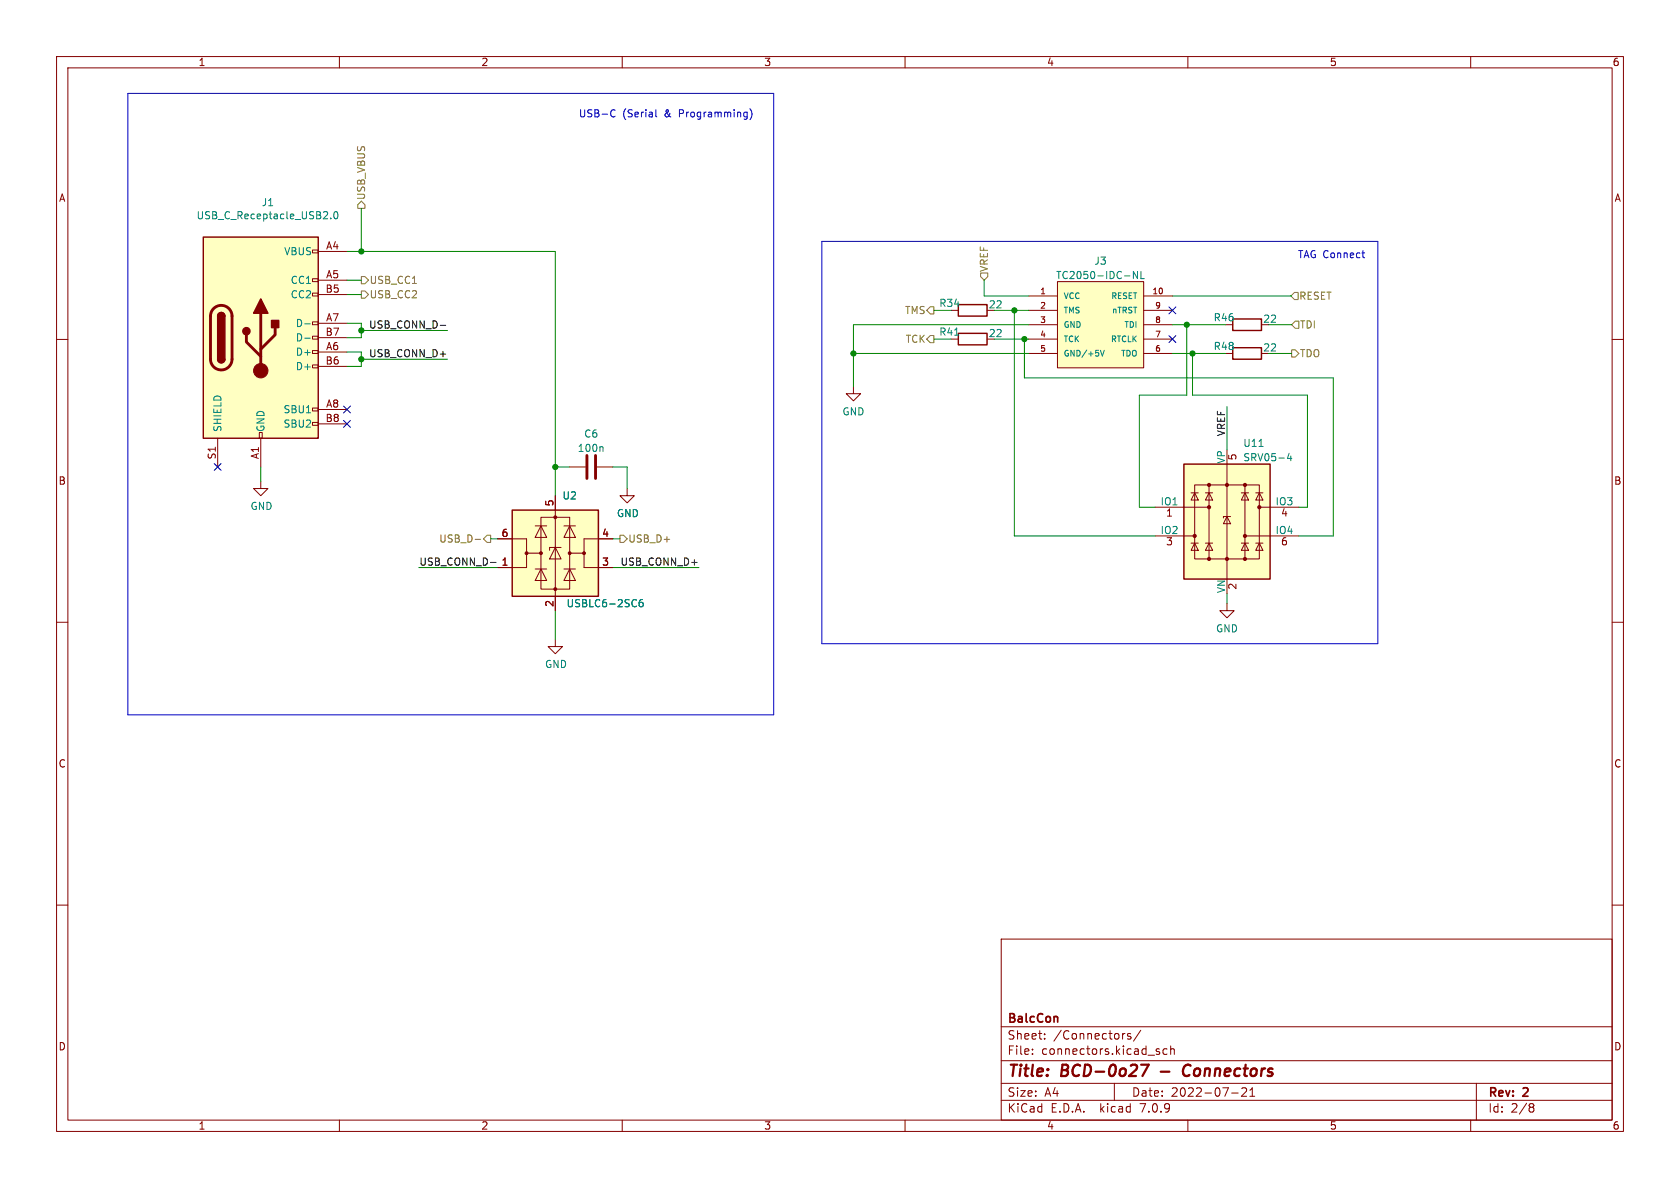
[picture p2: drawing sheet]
<svg xmlns="http://www.w3.org/2000/svg" width="297mm" height="210mm" viewBox="0 0 297 210" stroke-linecap="round" stroke-linejoin="round" font-family="sans-serif">
<g fill="none" stroke="#840000" stroke-width=".18">
<path d="M10 10h277v190h-277zM12 12h273v186h-273zM60 10v2M110 10v2M160 10v2M210 10v2M260 10v2M10 60h2M55.2 59.4h1.1v.5h-1.1zM55.2 56.9h1.1v.5h-1.1zM55.2 51.8h1.1v.5h-1.1zM55.2 49.3h1.1v.5h-1.1z"/>
<path d="M55.2 44.2h1.1v.5h-1.1zM56.3 44.5h5M56.3 49.5h5M56.3 57.2h5M56.3 52.1h5M56.3 59.7h5M181.9 52.3h5M181.9 54.9h5M181.9 57.4h5M181.9 59.9h5M186.9 49.8h15.3v15.2h-15.3zM202.2 52.3h5.1"/>
<path d="M202.2 54.9h5.1M202.2 57.4h5.1M202.2 59.9h5.1M285 60h2M38.5 77.5v5.1M45.8 76.5h.6v1h-.6zM46.1 77.5v5.1M55.2 74.7h1.1v.5h-1.1zM55.2 72.1h1.1v.5h-1.1zM55.2 64.5h1.1v.5h-1.1zM55.2 62h1.1v.5h-1.1zM56.3 62.2h5"/>
<path d="M56.3 72.4h5M56.3 64.8h5M56.3 74.9h5M150.9 68.3v1.3h1.2l-1.2 1.3-1.3-1.3h1.3M181.9 62.5h5M202.2 62.5h5.1M46.1 85.1v1.3h1.3l-1.3 1.2-1.3-1.2h1.3M88 95.3h5.1v2.5h2.5M93.1 97.8v2.5h-5.1M94.6 93h2M95.6 91.4h5.1v12.7h-5.1zM95.6 93l1 2h-2z"/>
<path d="M98.2 96.8l1 2h-2zM98.2 87.6v20.4M99.2 96.8h-2v.5M99.7 93h2M100.7 93l1 2h-2zM100.7 82.6h2.8M103.3 97.8v2.5h5M105.5 82.6h2.8M108.3 95.3h-5v2.5h-2.6M110.9 86.4v1.2h1.2l-1.2 1.3-1.3-1.3h1.3M204.2 89.7h9.5M204.2 94.7h7"/>
<path d="M210.6 96h1.2M210.6 87.1h1.2M211.2 85.7h11.4v13.1h-11.4zM211.2 96l.6 1.3h-1.2zM211.2 87.1l.6 1.3h-1.2zM213.1 96h1.3M213.1 87.1h1.3M213.7 96l.7 1.3h-1.3zM213.7 87.1l.7 1.3h-1.3zM213.7 85.7v13.1M216.9 91.3l.7 1.3h-1.3zM216.9 82v20.4"/>
<path d="M217.6 91.3h-1.3v.3M219.5 96h1.2M219.5 87.1h1.2M220.1 96l.6 1.3h-1.2zM220.1 87.1l.6 1.3h-1.2zM220.1 85.7v13.1M220.1 94.7h9.5M222 96h1.3M222 87.1h1.3M222.6 96l.7 1.3h-1.3zM222.6 87.1l.7 1.3h-1.3zM222.6 89.7h7"/>
<path d="M10 110h2M94.6 100.6h2M95.6 100.6l1 2h-2zM98.2 113v1.3h1.2l-1.2 1.3-1.3-1.3h1.3M99.7 100.6h2M100.7 100.6l1 2h-2zM216.9 106.7v1.3h1.3l-1.3 1.2-1.3-1.2h1.3M285 110h2M10 160h2M285 160h2M177 166h108v32h-108zM60 198v2"/>
<path d="M110 198v2M160 198v2M177 194.5h108M177 191.5h108M177 187.5h108M177 181.5h108M182.5 186.3v.1M182.5 185.5v.1M184.7 183.6v.1M184.7 182.8v.1M197 191.5v3M198.7 182.7h.2"/>
<path d="M199.9 182.8l-.4-.1-.2 .2 .1 .2 .5 .2v.3h-.6M201.7 182.1l-1.3 2M204.6 185.9l.4 .1v.2l-.2 .2h-.3M204.6 185.4l.4 .1M206.3 185.5l-.4-.1-.3 .3v.4l.1 .2h.6M207 185.5l.2-.1 .3 .1 .1 .9M207 184.9v1.5M210 198v2M217.7 193.2h1.2M219.5 192.4l.6-.1 .2 .1 .1 .3-.9 1.1h.9M221 193.8h.8M221 192.7l.4-.4v1.5"/>
<path d="M260 198v2M261 191.5v6.5M270.6 195.1h.3l.3 .3-.3 .3M270.6 195.7h.3M270.9 195.7l.2 .2 .1 .4-.3 .3h-.3"/>
</g>
<path d="M201.7 188.2h1.4l-1.1 2M205.2 189.4h1.5M210.1 188.2a1.13 1.13 0 0 0-.9 .7 1.13 1.13 0 0 0 .2 1.2l.3 .1 .5-.1" fill="none" stroke="#840000" stroke-width=".4"/>
<path d="M35.9 41.9h20.4v35.6h-20.4zM38.5 55.9a.64 .64 0 0 1 .6-.7 .64 .64 0 0 1 .7 .7M169.4 58.9h5.1v2.1h-5.1zM169.4 53.8h5.1v2.1h-5.1zM217.9 56.4h5.1v2h-5.1zM38.5 63.5a.64 .64 0 0 0 .6 .6 .64 .64 0 0 0 .7-.6M217.9 61.5h5.1v2h-5.1zM90.6 90.2h15.2v15.2h-15.2zM209.3 82h15.2v20.4h-15.2z" fill="none" stroke="#840000" stroke-width=".25"/>
<g fill="none" stroke="#008484" stroke-width=".18">
<path d="M58.5 38.6v.1M59.1 37.5l.2-.1a.68 .68 0 0 1 .5 .6 .68 .68 0 0 1-.5 .7l-.2-.1-.1-.4zM53.9 57.2h.9M53.9 59.8h.9M168.8 59.3h.7M201.1 48v1.3l-.7-1.3v1.3M201.7 48v1.3h.6M106.4 79l.2 .1v.7M194.5 61.9l.4 1 .3-1M222.6 78.9h.7M227.9 80.1l-.3 .9h.8M228.2 80.6v.9"/>
<path d="M113.6 106l-.4 .1a.85 .85 0 0 0 0 1.2l.5-.2v-.4l-.2-.2h-.4l-.1 .2"/>
</g>
<g fill="#ffffc2" stroke="#ffffc2" stroke-width=".18">
<path d="M186.9 49.8h15.3v15.2h-15.3z"/>
<path d="M209.3 82h15.2v20.4h-15.2z"/>
<path d="M90.6 90.2h15.2v15.2h-15.2z"/>
<path d="M35.9 41.9h20.4v35.6h-20.4z"/>
</g>
<g fill="#840000" stroke="#840000" stroke-width=".18">
<circle cx="211.2" cy="94.7" r=".28"/>
<circle cx="213.7" cy="98.8" r=".28"/>
<circle cx="213.7" cy="89.7" r=".28"/>
<circle cx="213.7" cy="85.7" r=".28"/>
<circle cx="216.9" cy="98.8" r=".28"/>
<circle cx="216.9" cy="85.7" r=".28"/>
<circle cx="220.1" cy="98.8" r=".28"/>
<circle cx="220.1" cy="94.7" r=".28"/>
<circle cx="220.1" cy="85.7" r=".28"/>
<circle cx="222.6" cy="89.7" r=".28"/>
<circle cx="93.1" cy="97.8" r=".25"/>
<circle cx="95.6" cy="97.8" r=".25"/>
<circle cx="98.2" cy="104.1" r=".25"/>
<circle cx="98.2" cy="91.4" r=".25"/>
<circle cx="100.7" cy="97.8" r=".25"/>
<circle cx="103.3" cy="97.8" r=".25"/>
<circle cx="46.1" cy="65.5" r="1.27"/>
</g>
<path d="M37.8 54.5a1.9 1.9 0 0 1 2-.4 1.9 1.9 0 0 1 1.2 1.8v7.6a1.91 1.91 0 0 1-1.9 1.9 1.91 1.91 0 0 1-1.9-1.9v-7.8l.2-.6zM43.6 59.2v1.3l2.5 2.5M46.1 55.4v10.1M48.6 57.9v1.3l-2.5 2.5M103.8 80.5v4.1M105.3 80.5v4.1" fill="none" stroke="#840000" stroke-width=".51"/>
<g fill="#840000" stroke="#840000" stroke-width=".25">
<path d="M38.5 63.5h1.3a.64 .64 0 0 1-.7 .6 .64 .64 0 0 1-.6-.6z"/>
<path d="M38.5 55.9h1.3v7.6h-1.3z"/>
<path d="M38.7 55.4a.64 .64 0 0 1 .7-.1 .64 .64 0 0 1 .4 .6h-1.3z"/>
<path d="M46.1 52.8l1.3 2.6h-2.6z"/>
<path d="M48 56.6h1.3v1.3h-1.3z"/>
<circle cx="43.6" cy="58.5" r=".63"/>
</g>
<path d="M63.9 35.6l.6 .6v.6h-1.3v-.6zM63.9 48.9h.6l.7 .6-.7 .7h-.6zM63.9 51.4h.6l.7 .7-.7 .6h-.6zM164.5 59.3h.6v1.3h-.6l-.7-.7zM164.5 54.2h.6v1.3h-.6l-.7-.6zM173.4 48.3h1.2v.6l-.6 .6-.6-.6zM228.9 51.7h.6v1.3h-.6l-.7-.7zM229 56.8h.6v1.2h-.6l-.7-.6zM228.3 61.8h.7l.6 .7-.6 .6h-.7zM84 95.3h1M85.5 95.3l.6-.7h.6v1.3h-.6zM109.6 94.6h.6l.7 .7-.7 .6h-.6z" fill="none" stroke="#848400" stroke-width=".18"/>
<path d="M77.8 57.5h1M86.7 99.4h1" fill="none" stroke="#000" stroke-width=".18"/>
<path d="M22.6 16.5h114.2v109.9h-114.2zM108.2 19.5l.3-.1 .2 .1M115.9 19.4v1.1l.2 .2M132 19.8l.1 .1M132.1 19.8v1.1l-.1 .1M132.6 19.2a1.46 1.46 0 0 1 0 2M108.7 20.5l-.2 .2-.3-.1M132.1 20.6l-.1 .1M145.3 42.7h98.3v71.1h-98.3zM240.8 44.7h.5M241 45.5l.3 .1" fill="none" stroke="#0000c2" stroke-width=".18"/>
<g fill="none" stroke="#008400" stroke-width=".18">
<path d="M63.9 36.8v7.7M61.3 44.5h36.9v43.1M61.3 57.2h2.6v2.5h-2.6M61.3 52.1h2.6M61.3 49.5h2.6M63.9 58.4h15.2M165.1 59.9h3M165.1 54.9h3M174 49.5v2.8h7.9M175.8 59.9h6.1M175.8 54.9h6.1M179.3 54.9v39.8h24.9"/>
<path d="M181.1 59.9v6.9h54.6v27.9h-6.1M181.9 57.4h-31v10.9M207.3 57.4h9.4M207.3 52.3h20.9M209.8 57.4v12.5h-8.4v19.8h2.8M224.3 57.4h4M61.3 62.2h2.6v2.6h-2.6M63.9 63.5h15.2M150.9 62.5h31M207.3 62.5h9.4M210.8 62.5v7.4h20.3v19.8h-1.5M216.9 71.9v7.6"/>
<path d="M224.3 62.5h4M46.1 82.6v2.5M86.7 95.3h1.3M98.2 82.6h2.5M108.3 82.6h2.6v3.8M108.3 95.3h1.3M74 100.3h14M98.2 108v5M108.3 100.3h15.3M216.9 104.9v1.8"/>
</g>
<path d="M206.7 59.3l1.2 1.3M206.7 54.3l1.2 1.2M207.9 59.3l-1.2 1.3M207.9 54.3l-1.2 1.2M60.7 71.8l1.3 1.2M60.7 74.3l1.3 1.2M62 71.8l-1.3 1.2M62 74.3l-1.3 1.2M37.9 81.9l1.2 1.3M39.1 81.9l-1.2 1.3" fill="none" stroke="#000084" stroke-width=".18"/>
<g fill="#008400" stroke="#008400" stroke-width=".18">
<circle cx="150.9" cy="62.5" r=".46"/>
<circle cx="209.8" cy="57.4" r=".46"/>
<circle cx="179.3" cy="54.9" r=".46"/>
<circle cx="98.2" cy="82.6" r=".46"/>
<circle cx="63.9" cy="63.5" r=".46"/>
<circle cx="63.9" cy="44.5" r=".46"/>
<circle cx="63.9" cy="58.4" r=".46"/>
<circle cx="181.1" cy="59.9" r=".46"/>
<circle cx="210.8" cy="62.5" r=".46"/>
</g>
<g font-size="2.8" fill="#840000">
<text x="178" y="190.9">Title:</text>
<text x="187.7" y="190.9">BCD-0o27</text>
<text x="210.8" y="190.9">Connectors</text>
</g>
<g font-size="2.1" fill="#840000">
<text x="178" y="184">Sheet:</text>
<text x="178" y="181.2">BalcCon</text>
<text x="186.2" y="184">/Connectors/</text>
<text x="178" y="186.7">File:</text>
<text x="184.1" y="186.7">connectors.kicad_sch</text>
<text x="178" y="196.9">KiCad</text>
<text x="178" y="194.1">Size:</text>
<text x="184.7" y="194.1">A4</text>
<text x="185.7" y="196.9">E.D.A.</text>
<text x="194.6" y="196.9">kicad</text>
<text x="200" y="194.1">Date:</text>
<text x="201.8" y="196.9">7.0.9</text>
<text x="207" y="194.1">2022-07-21</text>
<text x="263" y="194.3">Rev:</text>
<text x="263" y="196.9">Id:</text>
<text x="267.1" y="196.9">2/8</text>
<text x="269.4" y="194.3">2</text>
</g>
<g font-size="1.8" fill="#840000">
<text x="35" y="11.9">1</text>
<text x="85" y="11.9">2</text>
<text x="135" y="11.9">3</text>
<text x="185" y="11.9">4</text>
<text x="235" y="11.9">5</text>
<text x="285" y="11.9">6</text>
<text x="10.3" y="35.9">A</text>
<text x="285.3" y="35.9">A</text>
<text x="57.6" y="44.2">A4</text>
<text x="57.5" y="51.8">B5</text>
<text x="57.6" y="49.3">A5</text>
<text x="57.5" y="59.4">B7</text>
<text x="57.6" y="56.9">A7</text>
<text x="57.5" y="64.5">B6</text>
<text x="57.6" y="62">A6</text>
<text x="57.5" y="74.7">B8</text>
<text x="57.6" y="72.1">A8</text>
<text x="38.2" y="81.3" transform="rotate(-90 38.2 81.3)">S1</text>
<text x="45.8" y="81.3" transform="rotate(-90 45.8 81.3)">A1</text>
<text x="218.9" y="81.5" transform="rotate(-90 218.9 81.5)">5</text>
<text x="10.3" y="85.9">B</text>
<text x="97.9" y="89.6" transform="rotate(-90 97.9 89.6)">5</text>
<text x="285.3" y="85.9">B</text>
<text x="88.6" y="95">6</text>
<text x="106.4" y="95">4</text>
<text x="206" y="91.6">1</text>
<text x="226.4" y="91.6">4</text>
<text x="88.6" y="100.1">1</text>
<text x="106.4" y="100.1">3</text>
<text x="206" y="96.7">3</text>
<text x="226.4" y="96.7">6</text>
<text x="97.9" y="107.4" transform="rotate(-90 97.9 107.4)">2</text>
<text x="218.9" y="104.3" transform="rotate(-90 218.9 104.3)">2</text>
<text x="10.3" y="135.9">C</text>
<text x="285.3" y="135.9">C</text>
<text x="10.3" y="185.9">D</text>
<text x="285.3" y="185.9">D</text>
<text x="35" y="199.9">1</text>
<text x="85" y="199.9">2</text>
<text x="135" y="199.9">3</text>
<text x="185" y="199.9">4</text>
<text x="235" y="199.9">5</text>
<text x="285" y="199.9">6</text>
</g>
<g font-size="1.8" fill="#0000c2">
<text x="102.2" y="20.8">USB-C</text>
<text x="110.1" y="20.8">(Serial</text>
<text x="117.6" y="20.8">&amp;</text>
<text x="120.3" y="20.8">Programming)</text>
<text x="229.4" y="45.7">TAG Connect</text>
</g>
<g font-size="1.8" fill="#848400">
<text x="64.7" y="35.5" transform="rotate(-90 64.7 35.5)">USB_VBUS</text>
<text x="65.3" y="50.4">USB_CC1</text>
<text x="65.3" y="52.9">USB_CC2</text>
<text x="174.9" y="48.2" transform="rotate(-90 174.9 48.2)">VREF</text>
<text x="229.6" y="53.2">RESET</text>
<text x="159.9" y="55.7">TMS</text>
<text x="229.7" y="58.3">TDI</text>
<text x="160" y="60.8">TCK</text>
<text x="229.7" y="63.3">TDO</text>
<text x="77.5" y="96.1">USB_D-</text>
<text x="111" y="96.1">USB_D+</text>
</g>
<g font-size="1.8" fill="#008484">
<text x="34.7" y="39">USB_C_Receptacle_USB2.0</text>
<text x="46.2" y="36.7">J1</text>
<text x="50.1" y="45.3">VBUS</text>
<text x="193.4" y="47">J3</text>
<text x="51.3" y="50.4">CC1</text>
<text x="51.3" y="52.9">CC2</text>
<text x="186.6" y="49.5">TC2050-IDC-NL</text>
<text x="52.2" y="58">D-</text>
<text x="165.9" y="59.5">R41</text>
<text x="165.9" y="54.5">R34</text>
<text x="174.7" y="59.8">22</text>
<text x="174.7" y="54.7">22</text>
<text x="214.5" y="57">R46</text>
<text x="223.2" y="57.3">22</text>
<text x="52.2" y="63.1">D+</text>
<text x="52.2" y="65.6">D+</text>
<text x="52.2" y="60.6">D-</text>
<text x="214.5" y="62.1">R48</text>
<text x="223.2" y="62.3">22</text>
<text x="39.3" y="76.5" transform="rotate(-90 39.3 76.5)">SHIELD</text>
<text x="47" y="76.5" transform="rotate(-90 47 76.5)">GND</text>
<text x="50" y="73.3">SBU1</text>
<text x="50" y="75.8">SBU2</text>
<text x="103.2" y="77.6">C6</text>
<text x="148.8" y="73.6">GND</text>
<text x="102" y="80.1">100n</text>
<text x="216.7" y="82.1" transform="rotate(-90 216.7 82.1)">VP</text>
<text x="219.7" y="79.2">U11</text>
<text x="219.7" y="81.7">SRV05-4</text>
<text x="99.3" y="88.5">U2</text>
<text x="205.1" y="89.4">IO1</text>
<text x="225.4" y="89.4">IO3</text>
<text x="44.2" y="90.3">GND</text>
<text x="109" y="91.6">GND</text>
<text x="205.1" y="94.5">IO2</text>
<text x="225.4" y="94.5">IO4</text>
<text x="100.1" y="107.5">USBLC6-2SC6</text>
<text x="216.7" y="104.9" transform="rotate(-90 216.7 104.9)">VN</text>
<text x="214.9" y="112">GND</text>
<text x="96.3" y="118.3">GND</text>
</g>
<g font-size="1.8">
<text x="65.2" y="58.2">USB_CONN_D-</text>
<text x="65.2" y="63.2">USB_CONN_D+</text>
<text x="216.7" y="77.2" transform="rotate(-90 216.7 77.2)">VREF</text>
<text x="74" y="100.1">USB_CONN_D-</text>
<text x="109.6" y="100.1">USB_CONN_D+</text>
</g>
<g font-size="1.4" fill="#840000">
<text x="183.8" y="52.1">1</text>
<text x="203.6" y="52.1">10</text>
<text x="183.8" y="54.6">2</text>
<text x="183.8" y="57.2">3</text>
<text x="183.8" y="59.7">4</text>
<text x="204.1" y="59.7">7</text>
<text x="204.1" y="57.2">8</text>
<text x="204.1" y="54.6">9</text>
<text x="183.8" y="62.2">5</text>
<text x="204.1" y="62.2">6</text>
</g>
<g font-size="1.4" fill="#008484">
<text x="188" y="53.1">VCC</text>
<text x="196.3" y="53.1">RESET</text>
<text x="188" y="55.6">TMS</text>
<text x="188" y="58.1">GND</text>
<text x="196.5" y="55.6">nTRST</text>
<text x="198.6" y="58.1">TDI</text>
<text x="188" y="60.7">TCK</text>
<text x="188" y="63.2">GND/+5V</text>
<text x="196.3" y="60.7">RTCLK</text>
<text x="198.1" y="63.2">TDO</text>
</g>
</svg>
